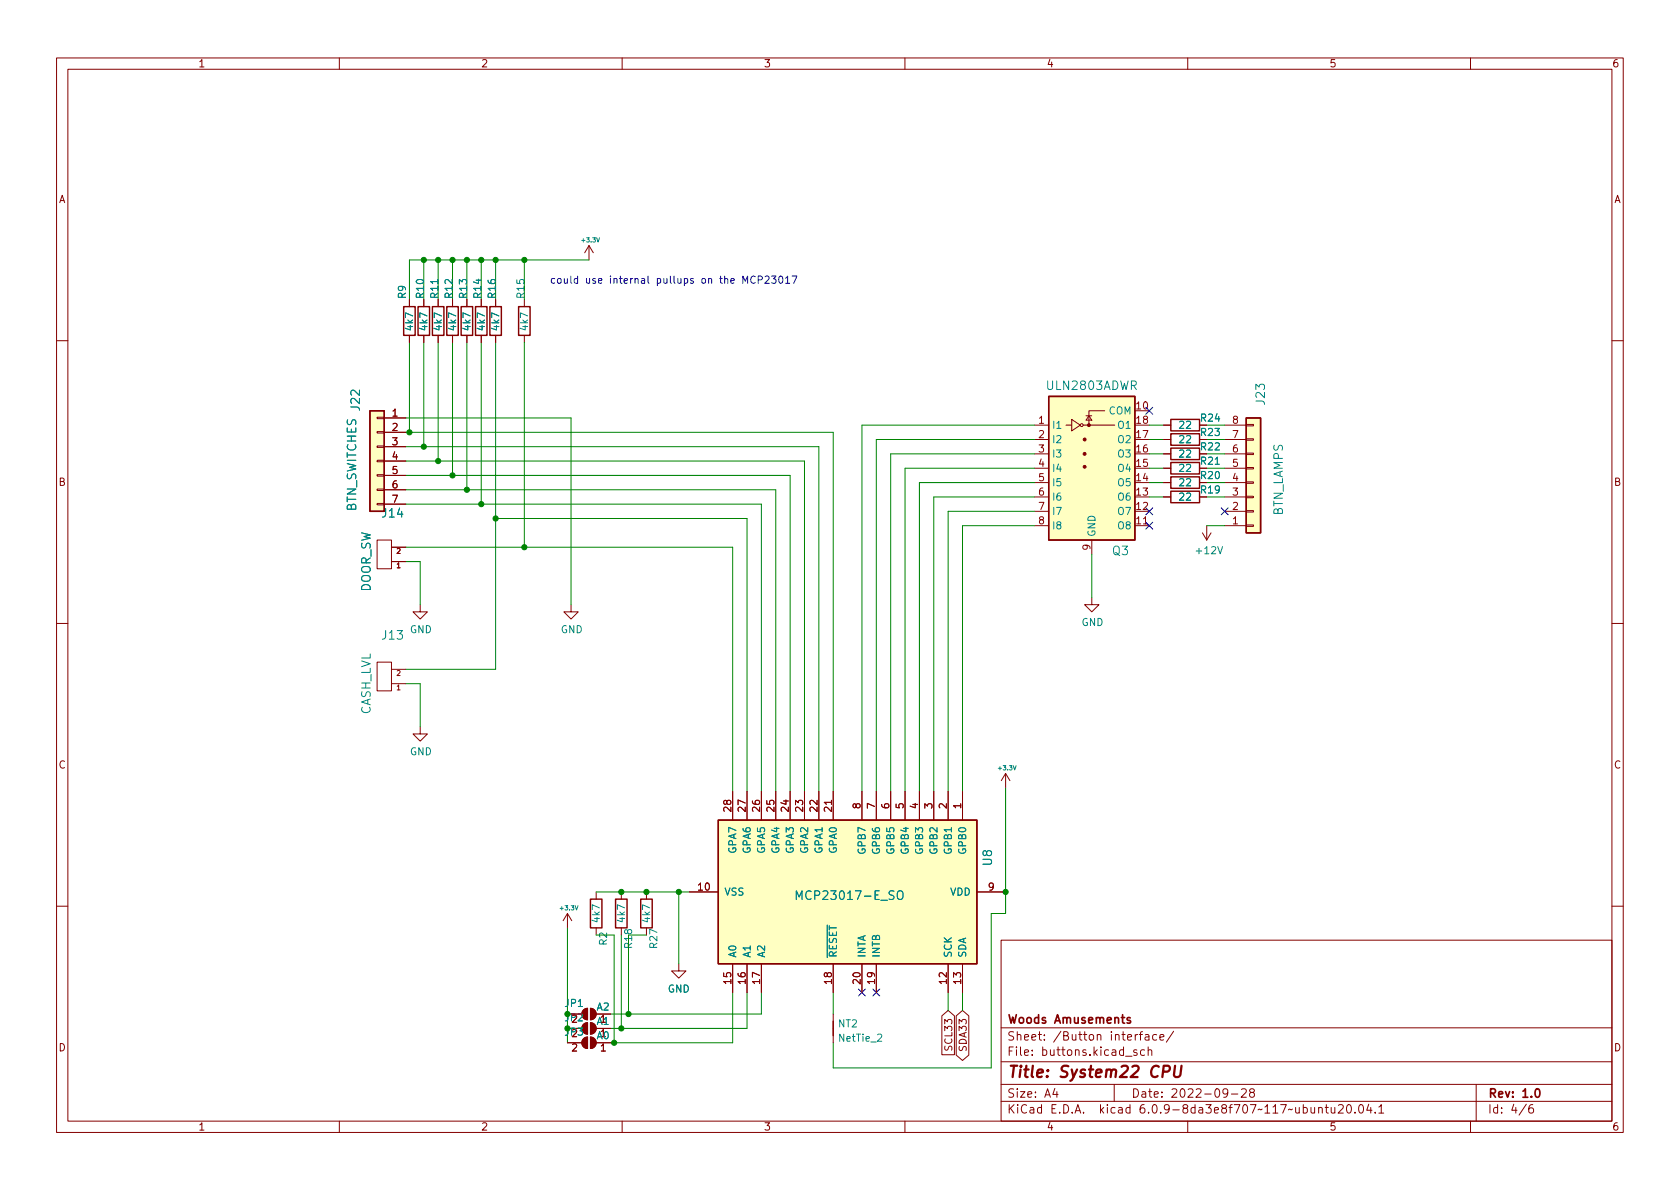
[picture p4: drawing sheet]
<svg xmlns="http://www.w3.org/2000/svg" width="297mm" height="210mm" viewBox="0 0 297 210" stroke-linecap="round" stroke-linejoin="round" font-family="sans-serif">
<g fill="none" stroke="#840000" stroke-width=".18">
<path d="M10 10.2h277v190.1h-277zM12 12.2h273v186.1h-273zM60 10.2v2M110 10.2v2M160 10.2v2M210 10.2v2M260 10.2v2M72.4 53v1.2M72.4 59.3v1.3M74.9 53v1.2M74.9 59.3v1.3M77.5 53v1.2"/>
<path d="M77.5 59.3v1.3M80 53v1.2M80 59.3v1.3M82.5 53v1.2M82.5 59.3v1.3M85.1 53v1.2M85.1 59.3v1.3M87.6 53v1.2M87.6 59.3v1.3M92.7 53v1.2M92.7 59.3v1.3M104.1 43.4l-.7 1.3"/>
<path d="M104.1 43.4v2.6M104.1 43.4l.8 1.3M10 60.2h2M66.7 78.9h1.2v.2h-1.2zM66.7 76.3h1.2v.3h-1.2zM66.7 73.8h1.2v.2h-1.2zM67.9 73.9h3.9M67.9 76.4h3.9M67.9 79h3.9M182.9 77.7h2.5M182.9 75.2h2.5M188.5 75.2h1"/>
<path d="M189.5 74.2l1.5 1-1.5 1zM191.5 75.2h5.6M192 73.5h1M192.5 73.5l.5 .8h-1zM195.3 72.6h-2.8v2.6M205.7 77.7h1.3M205.7 75.2h1.3M212.1 75.2h1.3M216.5 77.7h3.8M216.5 75.2h3.8M220.3 75.1h1.3v.2h-1.3zM220.3 77.6h1.3v.2h-1.3z"/>
<path d="M285 60.2h2M66.7 95.5h2.5v5.1h-2.5zM66.7 89h1.2v.3h-1.2zM66.7 86.5h1.2v.2h-1.2zM66.7 83.9h1.2v.3h-1.2zM66.7 81.4h1.2v.3h-1.2zM67.9 81.5h3.9M67.9 84.1h3.9M67.9 86.6h3.9M67.9 89.1h3.9M69.2 99.3h2.6M69.2 96.8h2.6"/>
<path d="M182.9 93h2.5M182.9 90.4h2.5M182.9 87.9h2.5M182.9 85.3h2.5M182.9 82.8h2.5M182.9 80.3h2.5M193 95.5v2.5M200.7 93h2.5M205.7 87.9h1.3M205.7 85.3h1.3M205.7 82.8h1.3M205.7 80.3h1.3"/>
<path d="M212.1 82.8h1.3M212.1 80.3h1.3M212.6 94.2l.8 1.3M213.4 93v2.5M214.1 94.2l-.7 1.3M216.5 93h3.8M216.5 90.4h3.8M216.5 87.9h3.8M216.5 85.3h3.8M216.5 82.8h3.8M216.5 80.3h3.8M220.3 80.1h1.3v.3h-1.3z"/>
<path d="M220.3 82.7h1.3v.2h-1.3zM220.3 85.2h1.3v.3h-1.3zM220.3 87.8h1.3v.2h-1.3zM220.3 90.3h1.3v.2h-1.3zM220.3 92.8h1.3v.3h-1.3zM10 110.2h2M66.7 117.1h2.5v5.1h-2.5zM69.2 118.4h2.6M74.3 106.9v1.3h1.3l-1.3 1.3-1.3-1.3h1.3M101 106.9v1.3h1.2l-1.2 1.3-1.3-1.3h1.3M193 105.7v1.2h1.3l-1.3 1.3-1.2-1.3h1.2M285 110.2h2"/>
<path d="M69.2 120.9h2.6M74.3 128.5v1.3h1.3l-1.3 1.3-1.3-1.3h1.3M129.5 139.9v5.1M132.1 139.9v5.1M134.6 139.9v5.1M137.2 139.9v5.1M139.7 139.9v5.1M142.2 139.9v5.1M144.8 139.9v5.1M147.3 139.9v5.1M152.4 139.9v5.1M154.9 139.9v5.1"/>
<path d="M157.5 139.9v5.1M160 139.9v5.1M162.6 139.9v5.1M165.1 139.9v5.1M167.6 139.9v5.1M170.2 139.9v5.1M177.8 136.8l-.8 1.2M177.8 136.8v2.5M177.8 136.8l.8 1.2M105.4 157.7v1.3M109.9 157.7v1.3M114.3 157.7v1.3"/>
<path d="M121.9 157.7h5.1M172.7 157.7h5.1M10 160.2h2M100.3 161.5l-.7 1.3M100.3 161.5v2.6M100.3 161.5l.8 1.3M103.2 178.6l.7-.3v2a1.02 1.02 0 0 1-1-.6 1.02 1.02 0 0 1 .3-1.1zM104.4 178.3a1.02 1.02 0 0 1 1 1 1.02 1.02 0 0 1-1 1zM105.4 164.1v1.2M105.4 179.3h2.5M109.9 164.1v1.2M114.3 164.1v1.2"/>
<path d="M120 170.4v1.3h1.3l-1.3 1.3-1.3-1.3h1.3M129.5 170.4v5.1M132.1 170.4v5.1M134.6 170.4v5.1M147.3 170.4v5.1M147.3 179.3v5.1M152.4 170.4v5.1M154.9 170.4v5.1M166.5 179.6l1.1-.9 1.2 .9v6.9h-2.3zM167.6 170.4v5.1M169.1 179.6l1.1-.9 1.1 .9v7l-1.1 .9-1.1-.9zM170.2 170.4v5.1"/>
<path d="M177 166.3h108v32h-108zM285 160.2h2M60 198.3v2M100.3 184.4h2.6M103.2 181.1l.7-.3v2.1a1.02 1.02 0 0 1-1-.7 1.02 1.02 0 0 1 .3-1.1zM103.2 183.7l.7-.3v2a1.02 1.02 0 0 1-1-.6 1.02 1.02 0 0 1 .3-1.1zM104.4 180.8a1.02 1.02 0 0 1 1 1.1 1.02 1.02 0 0 1-1 1zM104.4 183.4a1.02 1.02 0 0 1 1 1 1.02 1.02 0 0 1-1 1zM105.4 181.9h2.5M110 198.3v2M160 198.3v2M177 194.8h108"/>
<path d="M177 191.8h108M177 187.8h108M177 181.8h108M186.5 192.5l-.4 1h1M186.9 193v1M197 191.8v3M199 186.8h1.1M201 185.7l-.4-.1-.2 .2 .1 .3 .5 .1v.4h-.6M201.4 182.9h.6M202 182.4l-.4 .2v1.3M202.4 185.7l-.5-.1-.3 .3v.4l.2 .3h.6M202.5 183h.6v.9"/>
<path d="M203 185.8l.2-.2 .4 .1v.9M203 185.1v1.5M203.1 183.3l-.5 .1a.29 .29 0 0 0-.2 .2 .29 .29 0 0 0 .2 .3h.5M204.5 183l-.4-.1-.3 .3v.4l.1 .3h.6M205.1 183.4l.7-.1-.1-.3-.4-.1-.2 .2v.8h.6M207.5 182.4l-1.3 1.9M210 198.3v2M217.1 193.2l-.3 .3h-.3l-.3-.3 .2-.6 .4-.1 .2 .2a.99 .99 0 0 1-.4 1.3h-.2M217.7 193.5h1.2M219.5 192.7l.6-.2 .2 .2 .1 .3-1 1h1M221.2 193.2l-.3-.3 .1-.2 .2-.2 .4 .1 .2 .2-.1 .2-.6 .2-.2 .3 .1 .4 .2 .1h.4l.2-.3-.1-.4-.2-.1M233.1 196l.3-.2 .3 .1 .1 .9"/>
<path d="M233.1 195.8v1M234.3 195.8h.6M234.5 195.3v1.3l.4 .2M235.4 195.8v1h.4l.2-.1M236 195.8v1M236.6 195.5l.6-.2 .2 .2 .1 .3-.9 1h.9M238.3 195.4l.1-.1a.81 .81 0 0 1 .6 .7 .81 .81 0 0 1-.3 .8h-.1a.81 .81 0 0 1-.6-.6 .81 .81 0 0 1 .3-.8zM239.6 196.7v.1M240.4 195.4l.2-.1a.81 .81 0 0 1 .6 .7 .81 .81 0 0 1-.3 .8h-.2a.81 .81 0 0 1-.6-.6 .81 .81 0 0 1 .3-.8zM242 195.3l-.4 1h1M242.4 195.8v1M243.1 196.7v.1"/>
<path d="M243.8 195.8l.4-.5v1.5M243.8 196.8h.8M260 198.3v2M261 191.8v6.5M269.9 195.3l-1.3 1.9M271 195.3a.6 .6 0 0 0-.7 .7v.5l.1 .3h.5l.2-.1 .1-.5-.2-.2-.4-.1-.3 .3"/>
<circle cx="191.3" cy="75.2" r=".25"/>
</g>
<path d="M199.8 180l-.3-.1-.2 .2v.3l.5 .1v.4h-.5M271.6 192.6l.2-.1a.82 .82 0 0 1 .6 .7 .82 .82 0 0 1-.3 .8h-.2a.81 .81 0 0 1-.6-.6 .81 .81 0 0 1 .3-.8z" fill="none" stroke="#840000" stroke-width=".3"/>
<path d="M205.6 189.5h.8a.55 .55 0 0 0 .4-.5 .55 .55 0 0 0-.3-.5h-.7l-.3 2M207.8 188.5l-.2 1.6 .1 .3a.66 .66 0 0 0 1-.3l.2-1.6" fill="none" stroke="#840000" stroke-width=".4"/>
<g fill="none" stroke="#840000" stroke-width=".25">
<path d="M71.4 54.2h2v5.1h-2zM73.9 54.2h2v5.1h-2zM76.5 54.2h2v5.1h-2zM79 54.2h2v5.1h-2zM81.5 54.2h2.1v5.1h-2.1zM84.1 54.2h2v5.1h-2zM86.6 54.2h2v5.1h-2zM91.7 54.2h2v5.1h-2zM65.4 72.6h2.5v17.8h-2.5zM185.4 70.1h15.3v25.4h-15.3zM207 76.7h5.1v2h-5.1zM207 79.2h5.1v2.1h-5.1z"/>
<path d="M207 74.2h5.1v2h-5.1zM220.3 73.9h2.6v20.3h-2.6zM207 81.8h5.1v2h-5.1zM207 86.9h5.1v2h-5.1zM207 84.3h5.1v2.1h-5.1zM104.4 159h2v5.1h-2zM108.8 159h2.1v5.1h-2.1zM113.3 159h2v5.1h-2zM127 145h45.7v25.4h-45.7zM147.3 180.6v2.5"/>
</g>
<g fill="#ffffc2" stroke="#ffffc2" stroke-width=".18">
<path d="M127 145h45.7v25.4h-45.7z"/>
<path d="M220.3 73.9h2.6v20.3h-2.6z"/>
<path d="M65.4 72.6h2.5v17.8h-2.5z"/>
<path d="M185.4 70.1h15.3v25.4h-15.3z"/>
</g>
<path d="M140.8 159.1v-1.6l.5 1.1 .5-1.1v1.6M158.7 157.7a.51 .51 0 0 1 .6-.2 .51 .51 0 0 1 .4 .5v.5a.51 .51 0 0 1-.5 .6 .51 .51 0 0 1-.6-.6z" fill="none" stroke="#008484" stroke-width=".18"/>
<g fill="#840000" stroke="#840000" stroke-width=".18">
<path d="M104.4 180.8a1.02 1.02 0 0 1 1 1.1 1.02 1.02 0 0 1-1 1z"/>
<path d="M103.2 181.1l.7-.3v2.1a1.02 1.02 0 0 1-1-.7 1.02 1.02 0 0 1 .3-1.1z"/>
<path d="M104.4 183.4a1.02 1.02 0 0 1 1 1 1.02 1.02 0 0 1-1 1z"/>
<path d="M103.2 183.7l.7-.3v2a1.02 1.02 0 0 1-1-.6 1.02 1.02 0 0 1 .3-1.1z"/>
<path d="M104.4 178.3a1.02 1.02 0 0 1 1 1 1.02 1.02 0 0 1-1 1z"/>
<path d="M103.2 178.6l.7-.3v2a1.02 1.02 0 0 1-1-.6 1.02 1.02 0 0 1 .3-1.1z"/>
<circle cx="191.8" cy="82.5" r=".25"/>
<circle cx="191.8" cy="80.3" r=".25"/>
<circle cx="191.8" cy="77.7" r=".25"/>
<circle cx="192.5" cy="75.2" r=".25"/>
</g>
<path d="M133.5 48.9a.6 .6 0 0 0-.8 .5 .6 .6 0 0 0 .6 .7l.2-.1M134.1 49.5l.6-.1 .1-.2-.1-.3-.6-.1v1.3M135.3 48.9l.5-.1 .2 .4-.8 .9h.8M136.4 48.8h.8l-.4 .5 .3 .1v.6l-.1 .1-.6-.1M137.8 48.9l.2-.1a.68 .68 0 0 1 .4 .7 .68 .68 0 0 1-.4 .6l-.2-.1-.1-.4zM138.9 49.2l.4-.4v1.3M138.9 50.1h.7M140 48.8h.9l-.5 1.3" fill="none" stroke="#0000c2" stroke-width=".18"/>
<g fill="none" stroke="#008400" stroke-width=".18">
<path d="M74.9 46v7M77.5 46v7M80 46v7M82.5 46v7M85.1 46v7M87.6 46v7M92.7 46v7M104.1 46h-31.7v7M71.8 76.4h75.5v63.5M71.8 79h73v60.9M71.8 73.9h29.2v33M72.4 60.6v15.8"/>
<path d="M74.9 60.6v18.4M77.5 60.6v20.9M80 60.6v23.5M82.5 60.6v26M85.1 60.6v28.5M87.6 60.6v57.8h-15.8M92.7 60.6v36.2M182.9 75.2h-30.5v64.7M182.9 77.7h-28v62.2M203.2 75.2h2.5M203.2 77.7h2.5M213.4 75.2h3.1"/>
<path d="M213.4 77.7h3.1M71.8 84.1h67.9v55.8M71.8 89.1h62.8v50.8M71.8 86.6h65.4v53.3M71.8 81.5h70.4v58.4M71.8 96.8h57.7v43.1M71.8 99.3h2.5v7.6M87.6 91.7h44.5v48.2M182.9 93h-12.7v46.9M182.9 85.3h-20.3v54.6M182.9 90.4h-15.3v49.5M182.9 87.9h-17.8v52"/>
<path d="M182.9 82.8h-22.9v57.1M182.9 80.3h-25.4v59.6M193 98v7.7M203.2 85.3h2.5M203.2 87.9h2.5M203.2 82.8h2.5M203.2 80.3h2.5M213.4 93h3.1M213.4 85.3h3.1M213.4 87.9h3.1M213.4 82.8h3.1M213.4 80.3h3.1"/>
<path d="M71.8 120.9h2.5v7.6M177.8 139.3v22.2h-2.5v27.3h-28v-4.4M105.4 157.7h16.5M120 157.7v12.7M100.3 164.1v20.3M105.4 165.3h3.2v19.1M109.9 165.3v16.6M114.3 165.3h-3.2v14M129.5 175.5v8.9h-21.6M132.1 175.5v6.4h-24.2M134.6 175.5v3.8h-26.7M147.3 175.5v3.8"/>
<path d="M167.6 175.5v3.2M170.2 175.5v3.2"/>
</g>
<path d="M202.6 72l1.2 1.2M203.8 72l-1.2 1.2M202.6 92.3l1.2 1.3M202.6 89.8l1.2 1.2M203.8 92.3l-1.2 1.3M203.8 89.8l-1.2 1.2M215.9 89.8l1.2 1.2M217.1 89.8l-1.2 1.2M151.8 174.9l1.2 1.2M153 174.9l-1.2 1.2M154.3 174.9l1.2 1.2M155.5 174.9l-1.2 1.2" fill="none" stroke="#000084" stroke-width=".18"/>
<g fill="#008400" stroke="#008400" stroke-width=".18">
<circle cx="114.3" cy="157.7" r=".46"/>
<circle cx="120" cy="157.7" r=".46"/>
<circle cx="111.1" cy="179.3" r=".46"/>
<circle cx="108.6" cy="184.4" r=".46"/>
<circle cx="109.9" cy="181.9" r=".46"/>
<circle cx="109.9" cy="157.7" r=".46"/>
<circle cx="92.7" cy="96.8" r=".46"/>
<circle cx="87.6" cy="91.7" r=".46"/>
<circle cx="85.1" cy="89.1" r=".46"/>
<circle cx="82.5" cy="86.6" r=".46"/>
<circle cx="80" cy="84.1" r=".46"/>
<circle cx="77.5" cy="81.5" r=".46"/>
<circle cx="177.8" cy="157.7" r=".46"/>
<circle cx="74.9" cy="79" r=".46"/>
<circle cx="72.4" cy="76.4" r=".46"/>
<circle cx="77.5" cy="46" r=".46"/>
<circle cx="74.9" cy="46" r=".46"/>
<circle cx="87.6" cy="46" r=".46"/>
<circle cx="85.1" cy="46" r=".46"/>
<circle cx="82.5" cy="46" r=".46"/>
<circle cx="80" cy="46" r=".46"/>
<circle cx="92.7" cy="46" r=".46"/>
</g>
<text font-size="2.8" fill="#840000" x="178" y="190.6">Title: System22 CPU</text>
<g font-size="2.1" fill="#008484">
<text x="185.2" y="69">ULN2803ADWR</text>
<text x="223.6" y="71.5" transform="rotate(-90 223.6 71.5)">J23</text>
<text x="63.6" y="72.5" transform="rotate(-90 63.6 72.5)">J22</text>
<text x="63" y="90.5" transform="rotate(-90 63 90.5)">BTN_SWITCHES</text>
<text x="67.6" y="91.5">J14</text>
<text x="226.8" y="91.3" transform="rotate(-90 226.8 91.3)">BTN_LAMPS</text>
<text x="196.7" y="98.2">Q3</text>
<text x="65.5" y="104.8" transform="rotate(-90 65.5 104.8)">DOOR_SW</text>
<text x="67.6" y="113.1">J13</text>
<text x="65.5" y="126.5" transform="rotate(-90 65.5 126.5)">CASH_LVL</text>
<text x="175.4" y="153" transform="rotate(-90 175.4 153)">U8</text>
<text x="141.7" y="159.1">MCP23017-E_SO</text>
</g>
<g font-size="2.1" fill="#840000">
<text x="178" y="184">Sheet: /Button interface/</text>
<text x="178" y="181">Woods Amusements</text>
<text x="178" y="186.7">File: buttons.kicad_sch</text>
<text x="178" y="196.9">KiCad E.D.A. kicad 6.0.9-8da3e8f707~117~ubuntu20.04.1</text>
<text x="178" y="194.1">Size: A4</text>
<text x="200" y="194.1">Date: 2022-09-28</text>
<text x="263" y="194.1">Rev: 1.0</text>
<text x="263" y="196.9">Id: 4/6</text>
</g>
<g font-size="1.8" fill="#840000">
<text x="35" y="11.9">1</text>
<text x="85" y="11.9">2</text>
<text x="135" y="11.9">3</text>
<text x="185" y="11.9">4</text>
<text x="235" y="11.9">5</text>
<text x="285" y="11.9">6</text>
<text x="10.3" y="35.9">A</text>
<text x="285.3" y="35.9">A</text>
<text x="69.4" y="73.7">1</text>
<text x="69.4" y="76.2">2</text>
<text x="183.7" y="74.9">1</text>
<text x="183.7" y="77.5">2</text>
<text x="200.9" y="72.4">10</text>
<text x="200.9" y="77.5">17</text>
<text x="200.9" y="74.9">18</text>
<text x="212.4" y="77.1">R23</text>
<text x="217.9" y="77.5">7</text>
<text x="217.9" y="74.9">8</text>
<text x="69.4" y="78.7">3</text>
<text x="69.4" y="81.3">4</text>
<text x="69.4" y="83.8">5</text>
<text x="183.7" y="80">3</text>
<text x="183.7" y="82.5">4</text>
<text x="200.9" y="82.5">15</text>
<text x="200.9" y="80">16</text>
<text x="217.9" y="82.5">5</text>
<text x="217.9" y="80">6</text>
<text x="10.3" y="85.9">B</text>
<text x="69.4" y="86.4">6</text>
<text x="69.4" y="88.9">7</text>
<text x="183.7" y="85.1">5</text>
<text x="183.7" y="87.6">6</text>
<text x="200.9" y="87.6">13</text>
<text x="200.9" y="85.1">14</text>
<text x="212.4" y="87.2">R19</text>
<text x="212.4" y="84.7">R20</text>
<text x="217.9" y="87.6">3</text>
<text x="217.9" y="85.1">4</text>
<text x="285.3" y="85.9">B</text>
<text x="183.7" y="90.2">7</text>
<text x="183.7" y="92.7">8</text>
<text x="200.9" y="92.7">11</text>
<text x="200.9" y="90.2">12</text>
<text x="217.9" y="92.7">1</text>
<text x="217.9" y="90.2">2</text>
<text x="192.8" y="97.3" transform="rotate(-90 192.8 97.3)">9</text>
<text x="10.3" y="135.9">C</text>
<text x="285.3" y="135.9">C</text>
<text x="129.3" y="143.5" transform="rotate(-90 129.3 143.5)">28</text>
<text x="131.8" y="143.5" transform="rotate(-90 131.8 143.5)">27</text>
<text x="134.4" y="143.5" transform="rotate(-90 134.4 143.5)">26</text>
<text x="136.9" y="143.5" transform="rotate(-90 136.9 143.5)">25</text>
<text x="139.4" y="143.5" transform="rotate(-90 139.4 143.5)">24</text>
<text x="142" y="143.5" transform="rotate(-90 142 143.5)">23</text>
<text x="144.5" y="143.5" transform="rotate(-90 144.5 143.5)">22</text>
<text x="147.1" y="143.5" transform="rotate(-90 147.1 143.5)">21</text>
<text x="152.1" y="143" transform="rotate(-90 152.1 143)">8</text>
<text x="154.7" y="143" transform="rotate(-90 154.7 143)">7</text>
<text x="157.2" y="143" transform="rotate(-90 157.2 143)">6</text>
<text x="159.8" y="143" transform="rotate(-90 159.8 143)">5</text>
<text x="162.3" y="143" transform="rotate(-90 162.3 143)">4</text>
<text x="164.8" y="143" transform="rotate(-90 164.8 143)">3</text>
<text x="167.4" y="143" transform="rotate(-90 167.4 143)">2</text>
<text x="169.9" y="143" transform="rotate(-90 169.9 143)">1</text>
<text x="123.5" y="157.5">10</text>
<text x="174.8" y="157.5">9</text>
<text x="129.3" y="174" transform="rotate(-90 129.3 174)">15</text>
<text x="131.8" y="174" transform="rotate(-90 131.8 174)">16</text>
<text x="134.4" y="174" transform="rotate(-90 134.4 174)">17</text>
<text x="147.1" y="174" transform="rotate(-90 147.1 174)">18</text>
<text x="152.1" y="174" transform="rotate(-90 152.1 174)">20</text>
<text x="154.7" y="174" transform="rotate(-90 154.7 174)">19</text>
<text x="167.4" y="174" transform="rotate(-90 167.4 174)">12</text>
<text x="169.9" y="174" transform="rotate(-90 169.9 174)">13</text>
<text x="10.3" y="185.9">D</text>
<text x="101.1" y="185.9">2</text>
<text x="101.1" y="180.8">2</text>
<text x="105.5" y="183.8">A0</text>
<text x="106.2" y="183.4">1</text>
<text x="106.2" y="185.9">1</text>
<text x="106.2" y="180.8">1</text>
<text x="168.4" y="185.5" transform="rotate(-90 168.4 185.5)">SCL33</text>
<text x="170.9" y="185.7" transform="rotate(-90 170.9 185.7)">SDA33</text>
<text x="285.3" y="185.9">D</text>
<text x="35" y="199.9">1</text>
<text x="85" y="199.9">2</text>
<text x="135" y="199.9">3</text>
<text x="185" y="199.9">4</text>
<text x="235" y="199.9">5</text>
<text x="285" y="199.9">6</text>
</g>
<g font-size="1.8" fill="#008484">
<text x="71.8" y="52.8" transform="rotate(-90 71.8 52.8)">R9</text>
<text x="74.9" y="52.7" transform="rotate(-90 74.9 52.7)">R10</text>
<text x="77.5" y="52.7" transform="rotate(-90 77.5 52.7)">R11</text>
<text x="80" y="52.7" transform="rotate(-90 80 52.7)">R12</text>
<text x="82.5" y="52.7" transform="rotate(-90 82.5 52.7)">R13</text>
<text x="85.1" y="52.7" transform="rotate(-90 85.1 52.7)">R14</text>
<text x="87.6" y="52.7" transform="rotate(-90 87.6 52.7)">R16</text>
<text x="92.7" y="52.7" transform="rotate(-90 92.7 52.7)">R15</text>
<text x="73" y="58.3" transform="rotate(-90 73 58.3)">4k7</text>
<text x="75.6" y="58.3" transform="rotate(-90 75.6 58.3)">4k7</text>
<text x="78.1" y="58.3" transform="rotate(-90 78.1 58.3)">4k7</text>
<text x="80.6" y="58.3" transform="rotate(-90 80.6 58.3)">4k7</text>
<text x="83.2" y="58.3" transform="rotate(-90 83.2 58.3)">4k7</text>
<text x="85.7" y="58.3" transform="rotate(-90 85.7 58.3)">4k7</text>
<text x="88.3" y="58.3" transform="rotate(-90 88.3 58.3)">4k7</text>
<text x="93.3" y="58.3" transform="rotate(-90 93.3 58.3)">4k7</text>
<text x="185.9" y="75.8">I1</text>
<text x="196" y="73.3">COM</text>
<text x="197.8" y="75.8">O1</text>
<text x="208.6" y="75.8">22</text>
<text x="212.4" y="74.5">R24</text>
<text x="185.9" y="78.4">I2</text>
<text x="185.9" y="80.9">I3</text>
<text x="185.9" y="83.4">I4</text>
<text x="197.8" y="83.4">O4</text>
<text x="197.8" y="80.9">O3</text>
<text x="197.8" y="78.4">O2</text>
<text x="208.6" y="83.4">22</text>
<text x="208.6" y="78.4">22</text>
<text x="208.6" y="80.9">22</text>
<text x="212.4" y="82.2">R21</text>
<text x="212.4" y="79.6">R22</text>
<text x="185.9" y="86">I5</text>
<text x="185.9" y="88.5">I6</text>
<text x="197.8" y="88.5">O6</text>
<text x="197.8" y="86">O5</text>
<text x="208.6" y="88.5">22</text>
<text x="208.6" y="86">22</text>
<text x="185.9" y="91.1">I7</text>
<text x="185.9" y="93.6">I8</text>
<text x="193.7" y="95" transform="rotate(-90 193.7 95)">GND</text>
<text x="197.8" y="93.6">O8</text>
<text x="197.8" y="91.1">O7</text>
<text x="211.7" y="98">+12V</text>
<text x="72.5" y="112">GND</text>
<text x="99.1" y="112">GND</text>
<text x="191.2" y="110.7">GND</text>
<text x="72.5" y="133.5">GND</text>
<text x="130.2" y="150.9" transform="rotate(-90 130.2 150.9)">GPA7</text>
<text x="132.7" y="150.9" transform="rotate(-90 132.7 150.9)">GPA6</text>
<text x="135.3" y="150.9" transform="rotate(-90 135.3 150.9)">GPA5</text>
<text x="137.8" y="150.9" transform="rotate(-90 137.8 150.9)">GPA4</text>
<text x="140.3" y="150.9" transform="rotate(-90 140.3 150.9)">GPA3</text>
<text x="142.9" y="150.9" transform="rotate(-90 142.9 150.9)">GPA2</text>
<text x="145.4" y="150.9" transform="rotate(-90 145.4 150.9)">GPA1</text>
<text x="148" y="150.9" transform="rotate(-90 148 150.9)">GPA0</text>
<text x="153" y="150.9" transform="rotate(-90 153 150.9)">GPB7</text>
<text x="155.6" y="150.9" transform="rotate(-90 155.6 150.9)">GPB6</text>
<text x="158.1" y="150.9" transform="rotate(-90 158.1 150.9)">GPB5</text>
<text x="160.7" y="150.9" transform="rotate(-90 160.7 150.9)">GPB4</text>
<text x="163.2" y="150.9" transform="rotate(-90 163.2 150.9)">GPB3</text>
<text x="165.7" y="150.9" transform="rotate(-90 165.7 150.9)">GPB2</text>
<text x="168.3" y="150.9" transform="rotate(-90 168.3 150.9)">GPB1</text>
<text x="170.8" y="150.9" transform="rotate(-90 170.8 150.9)">GPB0</text>
<text x="128" y="158.4">VSS</text>
<text x="168" y="158.4">VDD</text>
<text x="106" y="163" transform="rotate(-90 106 163)">4k7</text>
<text x="107.3" y="167.1" transform="rotate(-90 107.3 167.1)">R2</text>
<text x="110.5" y="163" transform="rotate(-90 110.5 163)">4k7</text>
<text x="111.8" y="167.6" transform="rotate(-90 111.8 167.6)">R18</text>
<text x="114.9" y="163" transform="rotate(-90 114.9 163)">4k7</text>
<text x="116.2" y="167.6" transform="rotate(-90 116.2 167.6)">R27</text>
<text x="130.2" y="169.4" transform="rotate(-90 130.2 169.4)">A0</text>
<text x="132.7" y="169.4" transform="rotate(-90 132.7 169.4)">A1</text>
<text x="135.3" y="169.4" transform="rotate(-90 135.3 169.4)">A2</text>
<text x="148" y="169.4" transform="rotate(-90 148 169.4)">~{RESET}</text>
<text x="153" y="169.4" transform="rotate(-90 153 169.4)">INTA</text>
<text x="155.6" y="169.4" transform="rotate(-90 155.6 169.4)">INTB</text>
<text x="168.3" y="169.4" transform="rotate(-90 168.3 169.4)">SCK</text>
<text x="170.8" y="169.4" transform="rotate(-90 170.8 169.4)">SDA</text>
<text x="99.9" y="178">JP1</text>
<text x="105.5" y="178.7">A2</text>
<text x="118" y="175.5">GND</text>
<text x="101.1" y="183.4">2</text>
<text x="105.5" y="181.2">A1</text>
<text x="148.2" y="181.7">NT2</text>
<text x="148.5" y="184.2">NetTie_2</text>
</g>
<text font-size="1.8" fill="#0000c2" x="97.2" y="50.2">could use internal pullups on the MCP23017</text>
<g font-size="1.8" fill="#008400">
<text x="99.9" y="180.6">JP2</text>
<text x="99.9" y="183.1">JP3</text>
</g>
<g font-size="1.2" fill="#840000">
<text x="70.1" y="100.5">1</text>
<text x="70.1" y="97.9">2</text>
<text x="70.1" y="119.5">2</text>
<text x="70.1" y="122">1</text>
</g>
<g font-size="1.1" fill="#008484">
<text x="103" y="42.8">+3.3V</text>
<text x="176.6" y="136.2">+3.3V</text>
<text x="99.2" y="161">+3.3V</text>
</g>
</svg>
